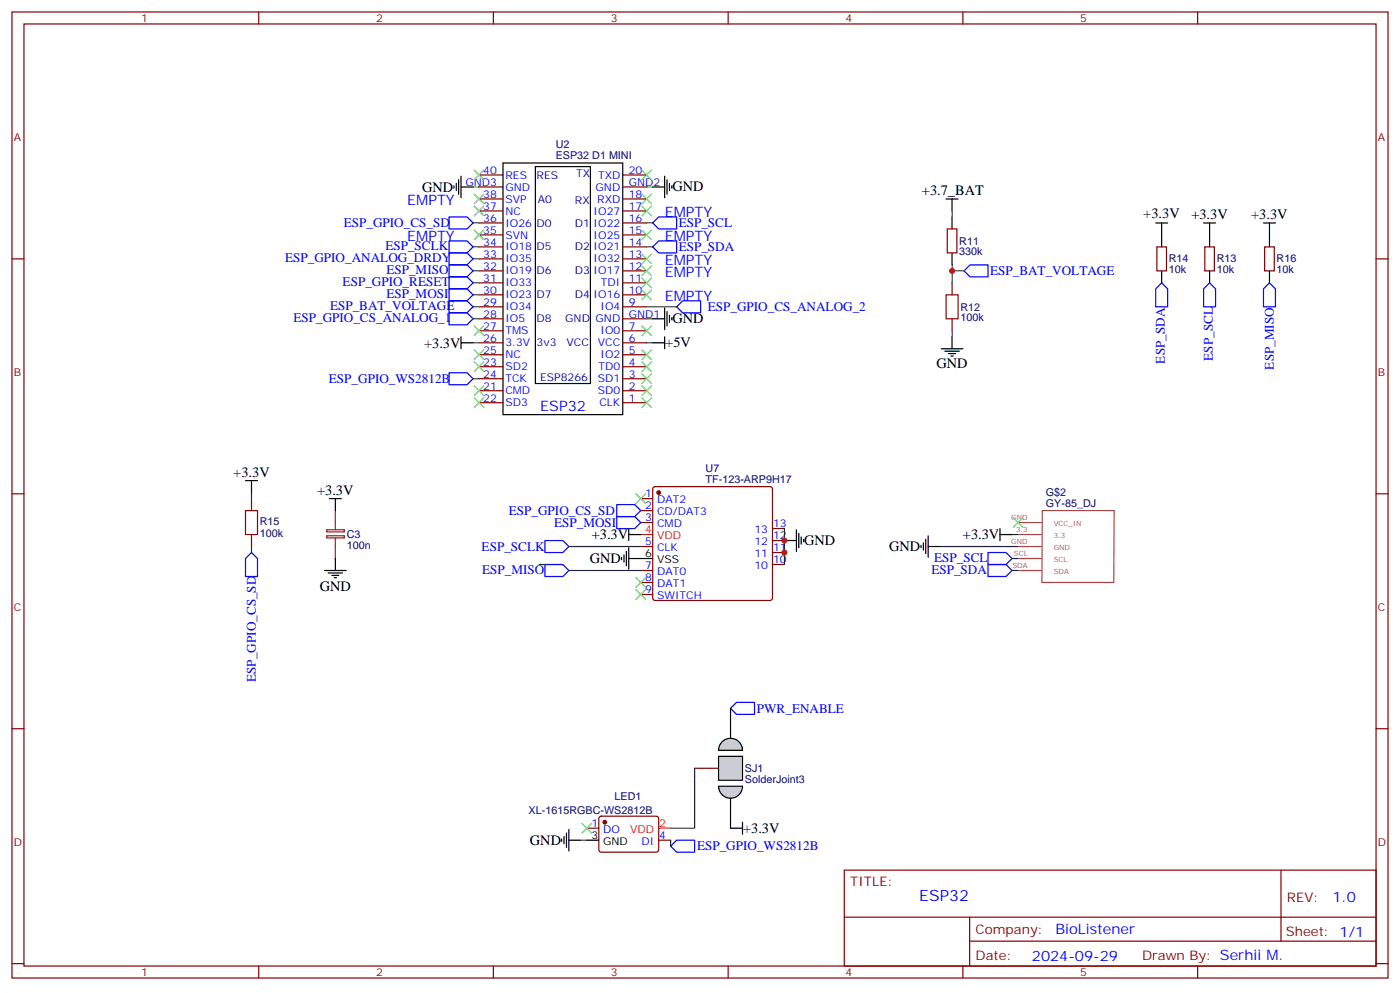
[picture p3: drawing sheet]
<svg xmlns="http://www.w3.org/2000/svg" width="412mm" height="292mm" viewBox="0 0 412 292" stroke-linecap="round" stroke-linejoin="round" font-family="sans-serif">
<g fill="none" stroke="#870000" stroke-width=".35">
<path d="M3.5 3.5h405.4v284.4h-405.4zM7.1 7.1h398.2v277.2h-398.2zM76.2 3.5v3.6M145.3 3.5v3.6M214.5 3.5v3.6M283.6 3.5v3.6M352.8 3.5v3.6M141.1 55h7.1M141.1 51.5h7.1M141.1 58.6h7.1M183.4 55h7.1M183.4 51.5h7.1"/>
<path d="M183.4 58.6h7.1M3.5 76.2h3.6M141.1 76.2h7.1M141.1 62.1h7.1M141.1 69.1h7.1M141.1 65.6h7.1M141.1 72.7h7.1M141.1 79.7h7.1M183.4 76.2h7.1M183.4 62.1h7.1M183.4 69.1h7.1M183.4 65.6h7.1"/>
<path d="M183.4 72.7h7.1M183.4 79.7h7.1M279 67.4h2.9v7h-2.9zM340.8 72.7h2.8v7h-2.8zM354.9 72.7h2.8v7h-2.8zM372.5 72.7h2.9v7h-2.9zM405.3 76.2h3.6M141.1 83.3h7.1M141.1 90.3h7.1M141.1 86.8h7.1M141.1 97.4h7.1M141.1 93.8h7.1"/>
<path d="M183.4 83.3h7.1M183.4 90.3h7.1M183.4 86.8h7.1M183.4 97.4h7.1M183.4 93.8h7.1M280.5 83.3v3.5M280.5 93.8v3.6M141.1 104.4h7.1M141.1 100.9h7.1M141.1 107.9h7.1M141.1 111.5h7.1M141.1 115h7.1"/>
<path d="M141.1 118.5h7.1M183.4 104.4h7.1M183.4 100.9h7.1M183.4 107.9h7.1M183.4 111.5h7.1M183.4 115h7.1M183.4 118.5h7.1M3.5 145.3h3.6M74.1 146.8v3.5M74.1 157.3v3.6M405.3 145.3h3.6M3.5 214.5h3.6"/>
<path d="M405.3 214.5h3.6M172.9 243.8h3.5M176.6 240.4l.5-.2 16.5 .1 .4 .6v9.5l-.7 .4h-16.5l-.4-.7v-9.2zM194 247.3h3.6M248.7 256.1h156.6v28.2h-156.6zM377.3 256.1v20.9M248.7 270h156.5M285.6 277h119.6M285.6 270v14.1M3.5 283.6h3.6M76.2 284.3v3.6M145.3 284.3v3.6"/>
<path d="M214.5 284.3v3.6M283.6 284.3v3.6M352.8 284.3v3.6M405.3 283.6h3.6"/>
</g>
<g fill="none" stroke="#000" stroke-width=".35">
<path d="M133.7 54.7v.7M134.4 54v2.1M135.1 52.9v4.2M135.8 51.9v6.3M135.8 55h3.5M148.2 48h35.2v74.1h-35.2zM157.7 49h16.2v63.9h-16.2zM192.3 55h3.5M195.8 51.9v6.3M196.5 52.9v4.2M197.2 54v2.1M197.9 54.7v.7"/>
<path d="M278.7 58.6h3.5M280.5 58.6v3.5M280.5 63.9v3.5M280.5 74.4v3.6M340.4 65.6h3.6M342.2 65.6v7.1M342.2 79.7v3.6M354.5 65.6h3.6M356.3 65.6v7.1M356.3 79.7v3.6M372.2 65.6h3.5M373.9 65.6v7.1"/>
<path d="M373.9 79.7v3.6M135.8 99.1v3.6M192.3 93.8h3.5M195.8 90.7v6.3M195.8 99.1v3.6M196.5 91.7v4.3M197.2 92.8v2.1M197.9 93.5v.7M280.5 99.1v3.6M135.8 100.9h3.5M192.3 100.9h3.5M277.3 102.7h6.3"/>
<path d="M278.3 103.4h4.3M279.4 104.1h2.1M280.1 104.8h.7M97 146.8h3.5M98.8 146.8v3.5M272 159.8v2.1M272.7 158.7v4.3M273.4 157.7v6.3M294.6 157.3h3.5M294.6 155.6v3.5M95.6 167.9h6.4M96.7 168.6h4.2"/>
<path d="M97.7 169.3h2.1M98.4 170h.7M98.8 164.4v3.5M271.3 160.5v.7M273.4 160.9h3.5M215.2 208.5v7M215.2 236.7v7.1h3.5M165.5 246.9v.7M166.2 246.2v2.2M166.9 245.2v4.2M167.6 247.3h3.5M167.6 244.1v6.4"/>
<path d="M172.9 247.3h3.5M218.7 242v3.5"/>
</g>
<path d="M299.9 153.8h6.9M299.9 157.3h6.9M307 150.3h21.2l-.1 21.1h-21.2zM299.9 160.9h6.9M299.9 164.4h6.9M299.9 167.9h6.9" fill="none" stroke="#a64a4a" stroke-width=".35"/>
<path d="M278.7 86.8h3.5v7h-3.5zM72.3 150.3h3.5v7h-3.5z" fill="none" stroke="#a10000" stroke-width=".35"/>
<g fill="none" stroke="#008700" stroke-width=".35">
<path d="M139.3 55h1.8M190.5 55h1.8M139.3 79.7h1.8M139.3 65.6h1.8M139.3 72.7h1.8M139.3 76.2h1.8M190.5 65.6h1.8M190.5 72.7h1.8M280.5 62.1v1.8M280.5 78v5.3M280.5 79.7h3.5M139.3 86.8h1.8"/>
<path d="M139.3 93.8h1.8M139.3 90.3h1.8M139.3 83.3h1.8M190.5 93.8h1.8M190.5 90.3h8.8M280.5 97.4v1.7M139.3 100.9h1.8M139.3 111.5h1.8M190.5 100.9h1.8M74.1 145v1.8M298.1 157.3h1.8M74.1 160.9v1.7"/>
<path d="M158.7 166.2h7.1M276.9 160.9h23M298.1 167.9h1.8M298.1 164.4h1.8M171.1 247.3h1.8M197.6 247.3v1.8"/>
</g>
<g fill="none" stroke="#00f" stroke-width=".35">
<path d="M132.3 74.4h5.3l1.7 1.8-1.7 1.8h-5.3zM132.3 70.9h5.3l1.7 1.8-1.7 1.7h-5.3zM132.3 78h5.3l1.7 1.7-1.7 1.8h-5.3zM132.3 63.9h5.3l1.7 1.7-1.7 1.8h-5.3zM192.3 65.6l1.7-1.7h5.3v3.5h-5.3zM192.3 72.7l1.7-1.8h5.3v3.5h-5.3zM284 79.7l1.8-1.7h5.2v3.5h-5.2zM132.3 85h5.3l1.7 1.8-1.7 1.7h-5.3zM132.3 92.1h5.3l1.7 1.7-1.7 1.8h-5.3zM132.3 81.5h5.3l1.7 1.8-1.7 1.7h-5.3zM132.3 88.5h5.3l1.7 1.8-1.7 1.8h-5.3zM199.3 90.3l1.8-1.8h5.3v3.6h-5.3z"/>
<path d="M342.2 83.3l1.8 1.7v5.3h-3.6v-5.3zM354.5 85l1.8-1.7 1.8 1.7v5.3h-3.6zM373.9 83.3l1.8 1.7v5.3h-3.5v-5.3zM132.3 109.7h5.3l1.7 1.8-1.7 1.7h-5.3zM74.1 162.6l1.7 1.8v5.3h-3.5v-5.3zM291 162.6h5.3l1.8 1.8-1.8 1.8h-5.3zM291 166.2h5.3l1.8 1.7-1.8 1.8h-5.3zM215.2 208.5l1.8-1.8h5.2v3.6h-5.2zM197.6 249.1l1.7-1.8h5.3v3.5h-5.3z"/>
</g>
<g fill="none" stroke="#3c3" stroke-width=".35">
<path d="M139.7 50.1l2.8 2.8M142.5 50.1l-2.8 2.8M189.1 50.1l2.8 2.8M189.1 57.1l2.8 2.9M191.9 50.1l-2.8 2.8M191.9 57.1l-2.8 2.9M139.7 60.7l2.8 2.8M142.5 60.7l-2.8 2.8M139.7 96l2.8 2.8M142.5 96l-2.8 2.8M189.1 81.8l2.8 2.9M189.1 96l2.8 2.8"/>
<path d="M191.9 81.8l-2.8 2.9M191.9 96l-2.8 2.8M139.7 113.6l2.8 2.8M139.7 103l2.8 2.8M139.7 106.5l2.8 2.9M139.7 117.1l2.8 2.8M142.5 113.6l-2.8 2.8M142.5 103l-2.8 2.8M142.5 106.5l-2.8 2.9M142.5 117.1l-2.8 2.8M189.1 113.6l2.8 2.8M189.1 110.1l2.8 2.8"/>
<path d="M189.1 117.1l2.8 2.8M189.1 106.5l2.8 2.9M189.1 103l2.8 2.8M191.9 113.6l-2.8 2.8M191.9 110.1l-2.8 2.8M191.9 117.1l-2.8 2.8M191.9 106.5l-2.8 2.9M191.9 103l-2.8 2.8M298.4 152.4l2.9 2.8M301.3 152.4l-2.9 2.8M171.4 242.4l2.9 2.8M174.3 242.4l-2.9 2.8"/>
</g>
<path d="M96.2 157.7h5.2v.6h-5.2zM96.2 155.9h5.2v.7h-5.2zM98.8 150.3v5.6M98.8 158.4v6" fill="none" stroke="#8c2424" stroke-width=".35"/>
<circle cx="178.2" cy="242" r=".53" fill="#870000" stroke="#870000" stroke-width=".35"/>
<path d="M194 243.8h3.6" fill="none" stroke="#f00" stroke-width=".35"/>
<g fill="#ccc" stroke="#000" stroke-width=".35">
<path d="M212.7 218.3a3.5 3.5 0 0 1 3.8-.7 3.5 3.5 0 0 1 2.2 3.2h-7a3.5 3.5 0 0 1 1-2.5z"/>
<path d="M211.7 231.4h7a3.5 3.5 0 0 1-3.5 3.6 3.5 3.5 0 0 1-3.5-3.6z"/>
</g>
<g fill="#333" stroke="#000" stroke-width=".35">
<path d="M211.7 220.8h7z"/>
<path d="M211.7 231.4h7z"/>
</g>
<path d="M215.2 215.5v1.8M215.2 234.9v1.8" fill="none" stroke="#000" stroke-width=".35"/>
<path d="M204.6 226.1h7.1" fill="none" stroke="#870000" stroke-width=".35"/>
<path d="M211.7 222.6h7v7.1h-7z" fill="#ccc" stroke="#000" stroke-width=".35"/>
<path d="M231.1 155.6v10.6M167.6 167.9h21.1M167.6 160.9h21.1M204.6 226.1v17.7h-7" fill="none" stroke="#008700" stroke-width=".35"/>
<g fill="none" stroke="#3c3" stroke-width=".35">
<path d="M139.7 57.1l2.8 2.9M142.5 57.1l-2.8 2.9M139.7 67.7l2.8 2.9M142.5 67.7l-2.8 2.9M189.1 78.3l2.8 2.8M189.1 74.8l2.8 2.8M189.1 67.7l2.8 2.9M189.1 60.7l2.8 2.8M191.9 78.3l-2.8 2.8M191.9 74.8l-2.8 2.8M191.9 67.7l-2.8 2.9M191.9 60.7l-2.8 2.8"/>
<path d="M189.1 85.4l2.8 2.8M191.9 85.4l-2.8 2.8M187.3 145.3l2.8 2.9M190.1 145.3l-2.8 2.9M187.3 173.6l2.8 2.8M187.3 170l2.8 2.9M190.1 173.6l-2.8 2.8M190.1 170l-2.8 2.9"/>
</g>
<g fill="none" stroke="#000" stroke-width=".35">
<path d="M72.3 141.5h3.5M74.1 141.5v3.5M185.2 157.3h3.5M185.2 155.6v3.5M231.1 159.1h3.5M234.6 155.9v6.4M235.3 157v4.2M236 158v2.2M236.7 158.7v.8M183.1 164v.7M183.8 163.3v2.2M184.5 162.3v4.2"/>
<path d="M185.2 164.4h7.1M185.2 161.2v6.4"/>
</g>
<path d="M188.7 153.8h3.6M188.7 150.3h3.6M188.7 146.8h3.6M192.5 143.4l.5-.2h33.8l.5 .2 .2 .5v32.1l-.2 .5-.5 .2h-33.8l-.5-.2-.2-.5v-32.1zM227.5 155.6h3.6M227.5 159.1h3.6M188.7 175h3.6M188.7 171.4h3.6M188.7 167.9h3.6M188.7 160.9h3.6M227.5 162.6h3.6M227.5 166.2h3.6" fill="none" stroke="#870000" stroke-width=".35"/>
<path d="M188.7 157.3h3.6" fill="none" stroke="#f00" stroke-width=".35"/>
<circle cx="194" cy="145" r=".53" fill="#870000" stroke="#870000" stroke-width=".35"/>
<path d="M160.5 159.1h5.3l1.8 1.8-1.8 1.7h-5.3zM181.7 152h5.3l1.7 1.8-1.7 1.8h-5.3zM181.7 148.5h5.3l1.7 1.8-1.7 1.7h-5.3zM160.5 166.2h5.3l1.8 1.7-1.8 1.8h-5.3z" fill="none" stroke="#00f" stroke-width=".35"/>
<g fill="#c00">
<circle cx="280.5" cy="79.7" r=".88"/>
<circle cx="231.1" cy="162.6" r=".88"/>
<circle cx="231.1" cy="159.1" r=".88"/>
</g>
<text font-size="4.6" fill="#00f" x="270.8" y="265.1">ESP32</text>
<g font-size="4.2">
<text x="124.4" y="56.4">GND</text>
<text x="198.1" y="56.3">GND</text>
<text x="271.6" y="57.5">+3.7_BAT</text>
<text x="336.8" y="64.1">+3.3V</text>
<text x="350.9" y="64.5">+3.3V</text>
<text x="368.6" y="64.5">+3.3V</text>
<text x="198.1" y="95.1">GND</text>
<text x="124.9" y="102.3">+3.3V</text>
<text x="196" y="102.2">+5V</text>
<text x="275.9" y="108.3">GND</text>
<text x="68.7" y="140.3">+3.3V</text>
<text x="93.4" y="145.6">+3.3V</text>
<text x="174.3" y="158.7">+3.3V</text>
<text x="236.9" y="160.5">GND</text>
<text x="283.6" y="158.7">+3.3V</text>
<text x="173.7" y="165.8">GND</text>
<text x="261.9" y="162.3">GND</text>
<text x="94.2" y="174">GND</text>
<text x="218.9" y="245.1">+3.3V</text>
<text x="156.1" y="248.6">GND</text>
</g>
<g font-size="4.2" fill="#00f">
<text x="119.9" y="60.3">EMPTY</text>
<text x="195.8" y="63.9">EMPTY</text>
<text x="119.9" y="70.9">EMPTY</text>
<text x="195.8" y="70.9">EMPTY</text>
<text x="195.8" y="78">EMPTY</text>
<text x="195.8" y="81.5">EMPTY</text>
<text x="195.8" y="88.5">EMPTY</text>
<text x="159.1" y="121">ESP32</text>
<text x="392.5" y="265.4">1.0</text>
<text x="310.9" y="274.9">BioListener</text>
<text x="304" y="282.7">2024-09-29</text>
</g>
<g font-size="3.9" fill="#00f">
<text x="101.3" y="66.9">ESP_GPIO_CS_SD</text>
<text x="199.9" y="66.9">ESP_SCL</text>
<text x="84" y="77.2">ESP_GPIO_ANALOG_DRDY</text>
<text x="113.5" y="73.6">ESP_SCLK</text>
<text x="199.9" y="73.9">ESP_SDA</text>
<text x="113.8" y="80.7">ESP_MISO</text>
<text x="291.6" y="81">ESP_BAT_VOLTAGE</text>
<text x="100.9" y="84.2">ESP_GPIO_RESET</text>
<text x="113.8" y="87.7">ESP_MOSI</text>
<text x="86.4" y="94.8">ESP_GPIO_CS_ANALOG_1</text>
<text x="97.2" y="91.2">ESP_BAT_VOLTAGE</text>
<text x="208.5" y="91.5">ESP_GPIO_CS_ANALOG_2</text>
<text x="343.1" y="107" transform="rotate(-90 343.1 107)">ESP_SDA</text>
<text x="357.2" y="106.2" transform="rotate(-90 357.2 106.2)">ESP_SCL</text>
<text x="96.9" y="112.8">ESP_GPIO_WS2812B</text>
<text x="375.2" y="108.8" transform="rotate(-90 375.2 108.8)">ESP_MISO</text>
<text x="149.9" y="151.5">ESP_GPIO_CS_SD</text>
<text x="163.2" y="155">ESP_MOSI</text>
<text x="141.9" y="162">ESP_SCLK</text>
<text x="275.2" y="165.5">ESP_SCL</text>
<text x="142" y="168.9">ESP_MISO</text>
<text x="274.4" y="168.8">ESP_SDA</text>
<text x="75.3" y="200.7" transform="rotate(-90 75.3 200.7)">ESP_GPIO_CS_SD</text>
<text x="223" y="209.7">PWR_ENABLE</text>
<text x="205.3" y="250.2">ESP_GPIO_WS2812B</text>
</g>
<g font-size="3.9" fill="#800">
<text x="250.5" y="260.7">TITLE:</text>
<text x="379.1" y="265.4">REV:</text>
<text x="287.4" y="274.9">Company:</text>
<text x="378.7" y="275.5">Sheet: 1/1</text>
<text x="287.4" y="282.6">Date:</text>
<text x="336.4" y="282.7">Drawn By: Serhii M.</text>
</g>
<g font-size="3.2" fill="#800">
<text x="41.6" y="6.5">1</text>
<text x="110.8" y="6.5">2</text>
<text x="179.9" y="6.5">3</text>
<text x="249.1" y="6.5">4</text>
<text x="318.2" y="6.5">5</text>
<text x="4.1" y="41.6">A</text>
<text x="405.9" y="41.6">A</text>
<text x="4.1" y="110.8">B</text>
<text x="405.9" y="110.8">B</text>
<text x="4.1" y="179.9">C</text>
<text x="405.9" y="179.9">C</text>
<text x="4.1" y="249.1">D</text>
<text x="405.9" y="249.1">D</text>
<text x="41.6" y="287.3">1</text>
<text x="110.8" y="287.3">2</text>
<text x="179.9" y="287.3">3</text>
<text x="249.1" y="287.3">4</text>
<text x="318.2" y="287.3">5</text>
</g>
<g font-size="3.2" fill="#000080">
<text x="163.7" y="46.7">ESP32 D1 MINI</text>
<text x="163.7" y="43.6">U2</text>
<text x="282.6" y="75.2">330k</text>
<text x="282.6" y="72">R11</text>
<text x="344.3" y="77.2">R14</text>
<text x="358.4" y="77.2">R13</text>
<text x="376.1" y="77.2">R16</text>
<text x="344.3" y="80.5">10k</text>
<text x="358.4" y="80.5">10k</text>
<text x="376.1" y="80.5">10k</text>
<text x="282.9" y="94.6">100k</text>
<text x="282.9" y="91.5">R12</text>
<text x="207.9" y="142.1">TF-123-ARP9H17</text>
<text x="207.9" y="138.9">U7</text>
<text x="308.1" y="149.2">GY-85_DJ</text>
<text x="308.1" y="146">G$2</text>
<text x="76.6" y="154.6">R15</text>
<text x="76.6" y="158.1">100k</text>
<text x="102.1" y="161.6">100n</text>
<text x="102.1" y="158.3">C3</text>
<text x="219.4" y="227.3">SJ1</text>
<text x="219.4" y="230.4">SolderJoint3</text>
<text x="155.7" y="239.6">XL-1615RGBC-WS2812B</text>
<text x="181.1" y="235.4">LED1</text>
</g>
<g font-size="3.2" fill="#00f">
<text x="142.4" y="51.2">40</text>
<text x="148.9" y="52.6">RES</text>
<text x="176.2" y="52.6">TXD</text>
<text x="185.2" y="51.2">20</text>
<text x="137.1" y="54.7">GND3</text>
<text x="142.4" y="58.2">38</text>
<text x="148.9" y="56.1">GND</text>
<text x="148.9" y="59.6">SVP</text>
<text x="175.5" y="56.1">GND</text>
<text x="175.9" y="59.6">RXD</text>
<text x="185.2" y="54.7">GND2</text>
<text x="185.2" y="58.2">18</text>
<text x="142.4" y="61.7">37</text>
<text x="142.4" y="65.3">36</text>
<text x="148.9" y="63.1">NC</text>
<text x="174.9" y="63.1">IO27</text>
<text x="185.2" y="61.7">17</text>
<text x="185.2" y="65.3">16</text>
<text x="142.4" y="68.8">35</text>
<text x="148.9" y="70.2">SVN</text>
<text x="148.9" y="66.7">IO26</text>
<text x="174.9" y="66.7">IO22</text>
<text x="174.9" y="70.2">IO25</text>
<text x="185.2" y="68.8">15</text>
<text x="142.4" y="75.8">33</text>
<text x="142.4" y="72.3">34</text>
<text x="148.9" y="77.3">IO35</text>
<text x="148.9" y="73.7">IO18</text>
<text x="174.9" y="73.7">IO21</text>
<text x="174.9" y="77.3">IO32</text>
<text x="185.2" y="72.3">14</text>
<text x="185.2" y="75.8">13</text>
<text x="142.4" y="82.9">31</text>
<text x="142.4" y="79.4">32</text>
<text x="148.9" y="80.8">IO19</text>
<text x="174.9" y="80.8">IO17</text>
<text x="185.2" y="79.4">12</text>
<text x="185.2" y="82.9">11</text>
<text x="142.4" y="90">29</text>
<text x="142.4" y="86.4">30</text>
<text x="148.9" y="84.3">IO33</text>
<text x="148.9" y="87.8">IO23</text>
<text x="174.9" y="87.8">IO16</text>
<text x="177" y="84.3">TDI</text>
<text x="185.2" y="86.4">10</text>
<text x="185.2" y="90">9</text>
<text x="142.4" y="93.5">28</text>
<text x="148.9" y="91.4">IO34</text>
<text x="148.9" y="94.9">IO5</text>
<text x="175.5" y="94.9">GND</text>
<text x="176.9" y="91.4">IO4</text>
<text x="185.2" y="93.5">GND1</text>
<text x="142.4" y="97">27</text>
<text x="142.4" y="100.5">26</text>
<text x="148.9" y="98.4">TMS</text>
<text x="148.9" y="102">3.3V</text>
<text x="176.1" y="102">VCC</text>
<text x="176.9" y="98.4">IO0</text>
<text x="185.2" y="97">7</text>
<text x="185.2" y="100.5">6</text>
<text x="142.4" y="104.1">25</text>
<text x="142.4" y="107.6">23</text>
<text x="148.9" y="105.5">NC</text>
<text x="176.9" y="105.5">IO2</text>
<text x="185.2" y="104.1">5</text>
<text x="185.2" y="107.6">4</text>
<text x="142.4" y="111.1">24</text>
<text x="148.9" y="109">SD2</text>
<text x="148.9" y="112.5">TCK</text>
<text x="176.1" y="112.5">SD1</text>
<text x="176.3" y="109">TD0</text>
<text x="185.2" y="111.1">3</text>
<text x="142.4" y="114.7">21</text>
<text x="142.4" y="118.2">22</text>
<text x="148.9" y="116.1">CMD</text>
<text x="148.9" y="119.6">SD3</text>
<text x="176.1" y="116.1">SD0</text>
<text x="176.6" y="119.6">CLK</text>
<text x="185.2" y="114.7">2</text>
<text x="185.2" y="118.2">1</text>
<text x="190.1" y="149.9">2</text>
<text x="190.1" y="146.4">1</text>
<text x="193.6" y="148.2">DAT2</text>
<text x="190.1" y="153.5">3</text>
<text x="193.6" y="155.2">CMD</text>
<text x="193.6" y="151.7">CD/DAT3</text>
<text x="227.7" y="155.2">13</text>
<text x="190.1" y="160.5">5</text>
<text x="222.2" y="157">13</text>
<text x="222.2" y="160.5">12</text>
<text x="227.7" y="158.7">12</text>
<text x="190.1" y="167.6">7</text>
<text x="193.6" y="162.3">CLK</text>
<text x="222.2" y="164">11</text>
<text x="222.2" y="167.6">10</text>
<text x="227.7" y="162.3">11</text>
<text x="227.7" y="165.8">10</text>
<text x="190.1" y="171.1">8</text>
<text x="193.6" y="172.9">DAT1</text>
<text x="193.6" y="169.3">DAT0</text>
<text x="190.1" y="174.6">9</text>
<text x="193.6" y="176.4">SWITCH</text>
<text x="174.2" y="243.4">1</text>
<text x="177.7" y="245.2">DO</text>
<text x="188.9" y="248.7">DI</text>
<text x="194.2" y="246.9">4</text>
</g>
<g font-size="3.2" fill="#009">
<text x="158" y="52.6">RES</text>
<text x="169.7" y="52.2">TX</text>
<text x="158.4" y="59.6">A0</text>
<text x="169.3" y="60">RX</text>
<text x="158" y="66.7">D0</text>
<text x="169.3" y="66.7">D1</text>
<text x="158" y="73.7">D5</text>
<text x="169.3" y="73.7">D2</text>
<text x="158" y="80.8">D6</text>
<text x="169.3" y="80.8">D3</text>
<text x="158" y="87.8">D7</text>
<text x="169.3" y="87.8">D4</text>
<text x="158" y="94.9">D8</text>
<text x="166.5" y="94.9">GND</text>
<text x="158" y="102">3v3</text>
<text x="166.9" y="102">VCC</text>
<text x="159.1" y="112.2">ESP8266</text>
</g>
<g font-size="3.2" fill="#f00">
<text x="190.1" y="157">4</text>
<text x="193.6" y="158.7">VDD</text>
<text x="185.7" y="245.2">VDD</text>
<text x="194.2" y="243.4">2</text>
</g>
<g font-size="3.2">
<text x="190.1" y="164">6</text>
<text x="193.6" y="165.8">VSS</text>
<text x="174.2" y="246.9">3</text>
<text x="177.7" y="248.7">GND</text>
</g>
<g font-size="2.1" fill="#a54b4b">
<text x="297.9" y="153.1">GND</text>
<text x="310.4" y="154.9">VCC_IN</text>
<text x="297.9" y="160.2">GND</text>
<text x="299.3" y="156.6">3.3</text>
<text x="310.4" y="158.4">3.3</text>
<text x="310.4" y="161.9">GND</text>
<text x="298.2" y="167.2">SDA</text>
<text x="298.7" y="163.7">SCL</text>
<text x="310.4" y="165.4">SCL</text>
<text x="310.4" y="169">SDA</text>
</g>
</svg>
